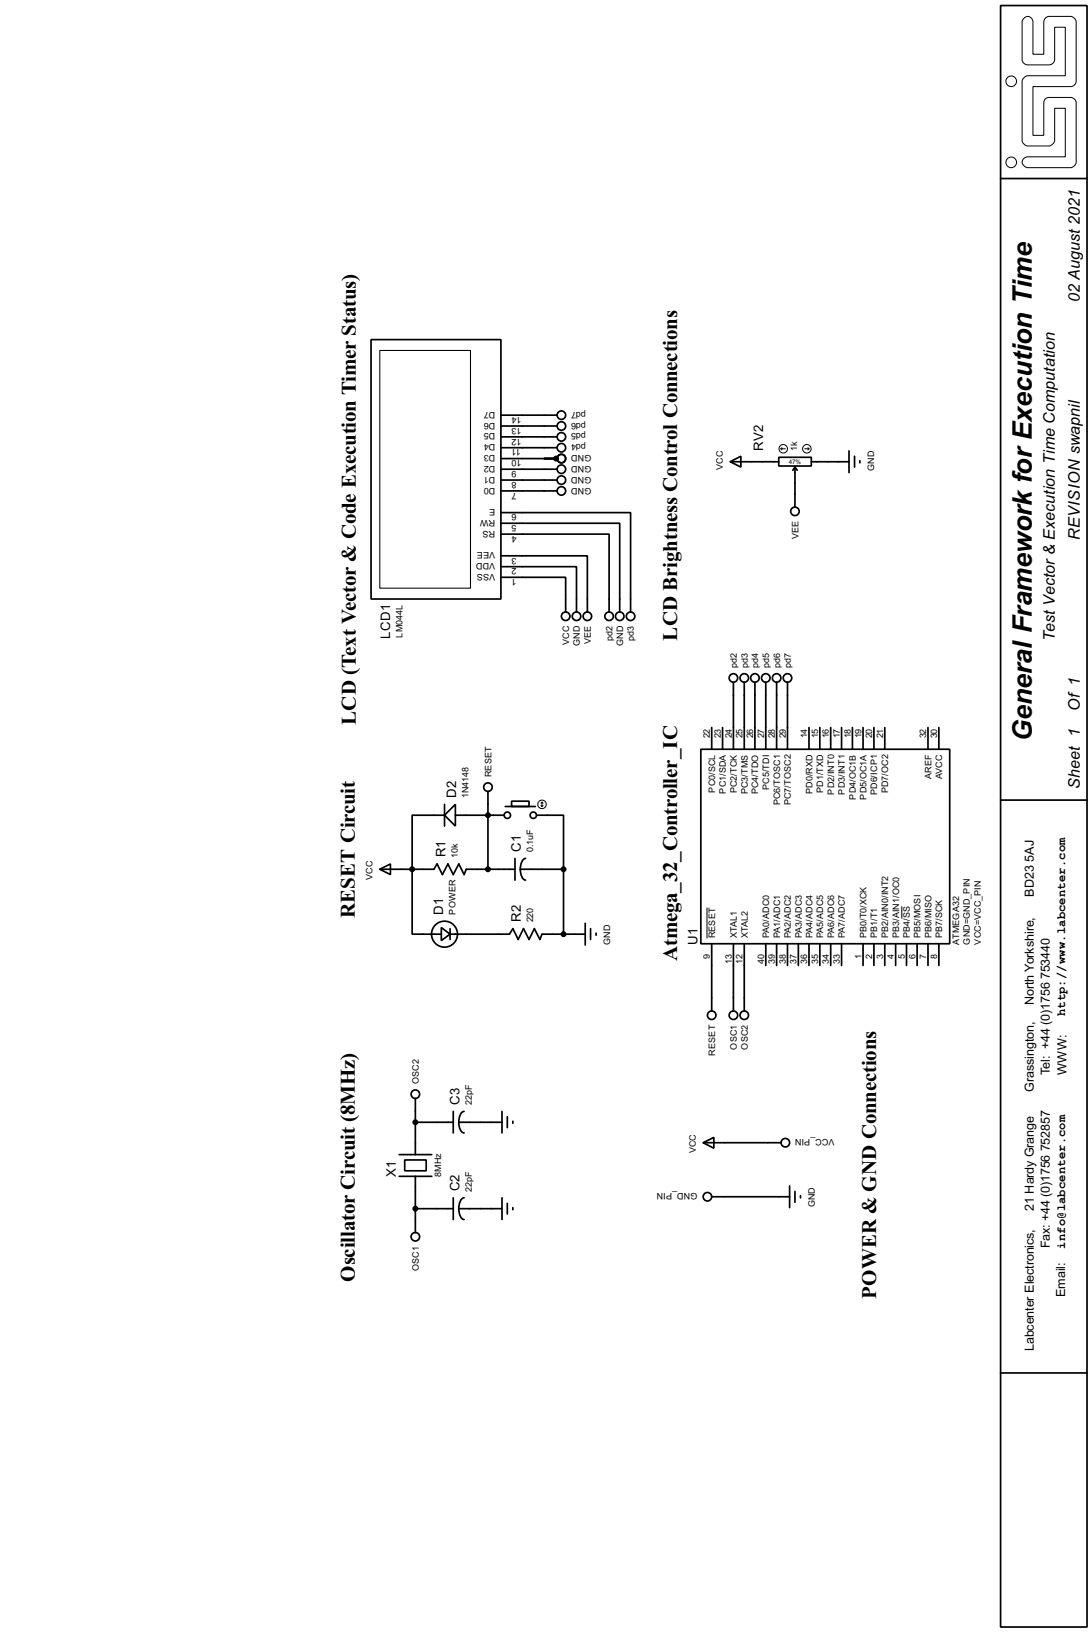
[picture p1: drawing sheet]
<svg xmlns="http://www.w3.org/2000/svg" width="256mm" height="383mm" viewBox="0 0 256 383" stroke-linecap="round" stroke-linejoin="round" font-family="sans-serif">
<g fill="none" stroke="#000" stroke-width=".4">
<path d="M235 1.3h20.3v381h-20.3zM235 42h20.3M87.2 79.8h30.5v61h-30.5zM117.7 97.6h13.2M117.7 115.4h13.2M117.7 112.8h13.2M117.7 110.3h13.2M117.7 105.2h13.2M117.7 102.7h13.2M117.7 100.1h13.2M117.7 107.8h13.2M171.5 108.5l2.5-1.3v2.6z"/>
<path d="M171.5 108.5h11.4M182.9 107.5h7.7v2h-7.7zM186.7 109.8v9.4M186.7 109.8l-.5 .7M186.7 109.8l.6 .7M190.6 108.5h8.8M199.4 106v5.1M200.7 107.2v2.6M202 108.3v.5M117.7 135.7h15.2v8.1M117.7 133.2h17.7v10.6M117.7 130.6h20.3v13.2"/>
<path d="M117.7 125.5h25.4v18.3M117.7 123h27.9v20.8M117.7 120.5h30.4v23.3M164.6 176.1h58.5v45.7h-58.5zM167.2 171v5.1M169.7 171v5.1M172.3 160.3v15.8M174.8 160.3v15.8M177.3 160.3v15.8M179.9 160.3v15.8M182.4 160.3v15.8M185 160.3v15.8"/>
<path d="M190 171v5.1M192.6 171v5.1M195.1 171v5.1M197.7 171v5.1M200.2 171v5.1M202.7 171v5.1M205.3 171v5.1M207.8 171v5.1M218 171v5.1M220.5 171v5.1M104.4 191.6l2.6-2.6v5.1zM104.4 191.6h-7.6v27.9h6.9"/>
<path d="M104.4 189v5.1M107 191.6h11.4M114.6 186v18.3M118.7 189.5h7.1M120.2 188.3h4.1v1.2h-4.1zM126 191.6h6.4v12.7M235 188h20.3M89.2 204.3l2.5-1.3v2.5zM89.2 204.3h12.7l.8-1.3 1.2 2.5 1.3-2.5 1.3 2.5 1.3-2.5 1.2 2.5 .5-1.2h11.5M103.7 218l2 1.5-2 1.5zM105.7 219.5h14l.8-1.3 1.2 2.6 1.3-2.6 1.3 2.6 1.2-2.6 1.3 2.6 .5-1.3h10.2M105.7 218.2v2.6"/>
<path d="M121 201.7v5.1M122.2 204.3v.6a2.08 2.08 0 0 0 1.3 1.9M122.2 204.3h10.2M123.5 201.7a2.35 2.35 0 0 0-1.3 2.6M132.4 204.3v15.2M137.5 217v5.1M138.7 218.2v2.6M140 219.3v.5M167.2 221.8v15.7M172.3 221.8v15.7M174.8 221.8v15.7M179.9 221.8v5.1"/>
<path d="M182.4 221.8v5.1M185 221.8v5.1M187.5 221.8v5.1M190 221.8v5.1M192.6 221.8v5.1M195.1 221.8v5.1M197.7 221.8v5.1M202.7 221.8v5.1M205.3 221.8v5.1M207.8 221.8v5.1M210.4 221.8v5.1M212.9 221.8v5.1"/>
<path d="M215.4 221.8v5.1M218 221.8v5.1M220.5 221.8v5.1M97.6 258.1v13.2M93.8 276.4h7.6M93.8 271.3h7.6M95.1 272.6h5v2.5h-5zM97.6 263.7h8.9M97.6 276.4v13.2M106.5 261.2v5M107.8 263.7v.6a2.01 2.01 0 0 0 1.2 1.9M107.8 263.7h10.1"/>
<path d="M109 261.2a2.31 2.31 0 0 0-1.2 2.5M117.9 261.2v5M119.2 262.4v2.6M120.5 263.5v.5M165.2 268.5l2.5-1.2v2.5zM165.2 268.5h18.2M185.5 278.7v5.1M186.7 280v2.5M97.6 284h8.9M106.5 281.5v5.1M107.8 284v.6a2.08 2.08 0 0 0 1.2 2M107.8 284h10.1"/>
<path d="M109 281.5a2.35 2.35 0 0 0-1.2 2.5M117.9 281.5v5.1M119.2 282.8v2.5M120.5 283.8v.5M167.2 281.2h18.3M188 281v.5M235 322.6h20.3"/>
<circle cx="131.8" cy="97.6" r="1"/>
<circle cx="131.8" cy="110.3" r="1"/>
<circle cx="131.8" cy="105.2" r="1"/>
<circle cx="131.8" cy="112.8" r="1"/>
<circle cx="131.8" cy="100.1" r="1"/>
<circle cx="131.8" cy="107.8" r="1"/>
<circle cx="131.8" cy="102.7" r="1"/>
<circle cx="131.8" cy="115.4" r="1"/>
<circle cx="186.7" cy="120.2" r="1"/>
<circle cx="132.8" cy="144.8" r="1"/>
<circle cx="135.4" cy="144.8" r="1"/>
<circle cx="137.9" cy="144.8" r="1"/>
<circle cx="143" cy="144.8" r="1"/>
<circle cx="145.5" cy="144.8" r="1"/>
<circle cx="148.1" cy="144.8" r="1"/>
<circle cx="172.2" cy="159.3" r="1"/>
<circle cx="174.8" cy="159.3" r="1"/>
<circle cx="177.3" cy="159.3" r="1"/>
<circle cx="179.8" cy="159.3" r="1"/>
<circle cx="182.4" cy="159.3" r="1"/>
<circle cx="184.9" cy="159.3" r="1"/>
<circle cx="114.6" cy="185" r="1"/>
<circle cx="119.1" cy="191.6" r=".75"/>
<circle cx="125.2" cy="191.6" r=".75"/>
<circle cx="104.4" cy="219.5" r="3.1"/>
<circle cx="167.1" cy="238.6" r="1"/>
<circle cx="172.2" cy="238.6" r="1"/>
<circle cx="174.8" cy="238.6" r="1"/>
<circle cx="97.5" cy="257.1" r="1"/>
<circle cx="184.4" cy="268.5" r="1"/>
<circle cx="97.5" cy="290.6" r="1"/>
<circle cx="166.1" cy="281.2" r="1"/>
</g>
<g fill="none" stroke="#000" stroke-width=".23">
<path d="M240.3 4.4a1.22 1.22 0 0 1 1.4-.5 1.22 1.22 0 0 1 .9 1.2v7.7h2.6v-7.7a1.35 1.35 0 0 1 1.2-1.2h5.1a1.59 1.59 0 0 1 1.3 1.2v14a1.33 1.33 0 0 1-1.3 1.3h-8.9v11.4h2.6v-7.6a1.18 1.18 0 0 1 1.2-1.3h5.1a1.35 1.35 0 0 1 1.3 1.3v14a1.59 1.59 0 0 1-1.3 1.2h-10.1a1.28 1.28 0 0 1-1.4-1.3 1.28 1.28 0 0 1 1.4-1.2h8.8v-11.4h-2.5v7.6a1.64 1.64 0 0 1-1.3 1.2h-5a1.59 1.59 0 0 1-1.3-1.2v-14a1.58 1.58 0 0 1 1.3-1.3h8.8v-11.4h-2.5v7.6a1.36 1.36 0 0 1-1.3 1.3h-5a1.36 1.36 0 0 1-1.3-1.3v-8.9zM183.4 105.5h1.1M183.4 105.5l.3 .2M183.7 105.2l-.3 .3M189 105.5h1M189.8 105.2l.2 .3M190 105.5l-.2 .2M127.1 189.3l.2 .2M127.3 188.5v1M127.3 188.5l-.2 .3M127.3 188.5l.3 .3M127.6 189.3l-.3 .2"/>
<path d="M166.1 213.3v7.2M211.8 213v2.9"/>
<circle cx="237.5" cy="19.1" r="1.25"/>
<circle cx="237.5" cy="38.2" r="1.25"/>
<circle cx="183.9" cy="105.5" r="1"/>
<circle cx="189.5" cy="105.5" r="1"/>
<circle cx="127.3" cy="189" r="1"/>
</g>
<g fill="#000" stroke="#000" stroke-width=".4">
<circle cx="130.6" cy="107.8" r=".5"/>
<circle cx="114.6" cy="191.6" r=".5"/>
<circle cx="96.8" cy="204.3" r=".5"/>
<circle cx="114.6" cy="204.3" r=".5"/>
<circle cx="132.3" cy="204.3" r=".5"/>
<circle cx="132.3" cy="219.5" r=".5"/>
<circle cx="97.5" cy="263.7" r=".5"/>
<circle cx="97.5" cy="284" r=".5"/>
</g>
<path d="M89.2 82.4h21.3v55.8h-21.3z" fill="none" stroke="#000" stroke-width=".25"/>
<text font-size="7.1" x="242.3" y="174.1" transform="rotate(-90 242.3 174.1)">General Framework for Execution Time</text>
<g font-size="5.5">
<text x="159.1" y="150.5" transform="rotate(-90 159.1 150.5)">LCD Brightness Control Connections</text>
<text x="83.6" y="170.3" transform="rotate(-90 83.6 170.3)">LCD (Text Vector &amp; Code Execution Timer Status)</text>
<text x="83.3" y="215.8" transform="rotate(-90 83.3 215.8)">RESET Circuit</text>
<text x="159.1" y="225.8" transform="rotate(-90 159.1 225.8)">Atmega_32_Controller_IC</text>
<text x="83.4" y="301.2" transform="rotate(-90 83.4 301.2)">Oscillator Circuit (8MHz)</text>
<text x="205.8" y="305.3" transform="rotate(-90 205.8 305.3)">POWER &amp; GND Connections</text>
</g>
<g font-size="4.2">
<text x="253.6" y="70.9" transform="rotate(-90 253.6 70.9)">02 August 2021</text>
<text x="253.7" y="127" transform="rotate(-90 253.7 127)">REVISION swapnil</text>
<text x="247.7" y="150.5" transform="rotate(-90 247.7 150.5)">Test Vector &amp; Execution Time Computation</text>
<text x="253.7" y="167.1" transform="rotate(-90 253.7 167.1)">Of 1</text>
<text x="253.7" y="185.4" transform="rotate(-90 253.7 185.4)">Sheet 1</text>
</g>
<g font-size="3.5">
<text x="179.2" y="105.9" transform="rotate(-90 179.2 105.9)">RV2</text>
<text x="91.7" y="150" transform="rotate(-90 91.7 150)">LCD1</text>
<text x="107.1" y="187.5" transform="rotate(-90 107.1 187.5)">D2</text>
<text x="104.6" y="201.4" transform="rotate(-90 104.6 201.4)">R1</text>
<text x="122.4" y="200.2" transform="rotate(-90 122.4 200.2)">C1</text>
<text x="104.1" y="214.9" transform="rotate(-90 104.1 214.9)">D1</text>
<text x="122.4" y="216.7" transform="rotate(-90 122.4 216.7)">R2</text>
<text x="163.8" y="221.9" transform="rotate(-90 163.8 221.9)">U1</text>
<text x="107.9" y="259.6" transform="rotate(-90 107.9 259.6)">C3</text>
<text x="93" y="276.5" transform="rotate(-90 93 276.5)">X1</text>
<text x="107.9" y="279.9" transform="rotate(-90 107.9 279.9)">C2</text>
</g>
<g font-size="3.3">
<text x="242.8" y="202.6" transform="rotate(-90 242.8 202.6)">5AJ</text>
<text x="242.8" y="210.8" transform="rotate(-90 242.8 210.8)">BD23</text>
<text x="246.6" y="230.1" transform="rotate(-90 246.6 230.1)">753440</text>
<text x="242.8" y="236.2" transform="rotate(-90 242.8 236.2)">North Yorkshire,</text>
<text x="242.8" y="256.5" transform="rotate(-90 242.8 256.5)">Grassington,</text>
<text x="246.6" y="252.7" transform="rotate(-90 246.6 252.7)">Tel: +44 (0)1756</text>
<text x="250.5" y="252.7" transform="rotate(-90 250.5 252.7)">WWW:</text>
<text x="246.6" y="270.6" transform="rotate(-90 246.6 270.6)">752857</text>
<text x="242.8" y="284.5" transform="rotate(-90 242.8 284.5)">21 Hardy Grange</text>
<text x="246.6" y="293.3" transform="rotate(-90 246.6 293.3)">Fax: +44 (0)1756</text>
<text x="250.2" y="304.8" transform="rotate(-90 250.2 304.8)">Email:</text>
<text x="242.8" y="317.5" transform="rotate(-90 242.8 317.5)">Labcenter Electronics,</text>
</g>
<g font-size="3.2">
<text x="250.1" y="238.8" transform="rotate(-90 250.1 238.8)">http://www.labcenter.com</text>
<text x="250.1" y="293.4" transform="rotate(-90 250.1 293.4)">info@labcenter.com</text>
</g>
<g font-size="2.4">
<text x="116.3" y="96.7" transform="rotate(-180 116.3 96.7)">D7</text>
<text x="116.3" y="99.3" transform="rotate(-180 116.3 99.3)">D6</text>
<text x="116.3" y="101.9" transform="rotate(-180 116.3 101.9)">D5</text>
<text x="122.5" y="98" transform="rotate(-180 122.5 98)">14</text>
<text x="122.5" y="100.5" transform="rotate(-180 122.5 100.5)">13</text>
<text x="137.6" y="101.9" transform="rotate(-180 137.6 101.9)">pd5</text>
<text x="137.6" y="99.3" transform="rotate(-180 137.6 99.3)">pd6</text>
<text x="137.6" y="96.7" transform="rotate(-180 137.6 96.7)">pd7</text>
<text x="116.3" y="104.4" transform="rotate(-180 116.3 104.4)">D4</text>
<text x="116.3" y="107" transform="rotate(-180 116.3 107)">D3</text>
<text x="122.3" y="105.6" transform="rotate(-180 122.3 105.6)">11</text>
<text x="122.5" y="103" transform="rotate(-180 122.5 103)">12</text>
<text x="137.6" y="104.4" transform="rotate(-180 137.6 104.4)">pd4</text>
<text x="138.9" y="107" transform="rotate(-180 138.9 107)">GND</text>
<text x="187.3" y="106" transform="rotate(-90 187.3 106)">1k</text>
<text x="116.3" y="109.4" transform="rotate(-180 116.3 109.4)">D2</text>
<text x="116.3" y="112" transform="rotate(-180 116.3 112)">D1</text>
<text x="121.3" y="110.7" transform="rotate(-180 121.3 110.7)">9</text>
<text x="121.3" y="113.2" transform="rotate(-180 121.3 113.2)">8</text>
<text x="122.5" y="108.2" transform="rotate(-180 122.5 108.2)">10</text>
<text x="138.9" y="112" transform="rotate(-180 138.9 112)">GND</text>
<text x="138.9" y="109.4" transform="rotate(-180 138.9 109.4)">GND</text>
<text x="169.8" y="110.5" transform="rotate(-90 169.8 110.5)">VCC</text>
<text x="205.3" y="110.7" transform="rotate(-90 205.3 110.7)">GND</text>
<text x="116.3" y="114.6" transform="rotate(-180 116.3 114.6)">D0</text>
<text x="116.3" y="119.7" transform="rotate(-180 116.3 119.7)">E</text>
<text x="121.3" y="115.7" transform="rotate(-180 121.3 115.7)">7</text>
<text x="138.9" y="114.6" transform="rotate(-180 138.9 114.6)">GND</text>
<text x="116.3" y="122.1" transform="rotate(-180 116.3 122.1)">RW</text>
<text x="116.3" y="124.7" transform="rotate(-180 116.3 124.7)">RS</text>
<text x="121.3" y="120.9" transform="rotate(-180 121.3 120.9)">6</text>
<text x="121.3" y="123.4" transform="rotate(-180 121.3 123.4)">5</text>
<text x="121.3" y="125.9" transform="rotate(-180 121.3 125.9)">4</text>
<text x="116.3" y="129.8" transform="rotate(-180 116.3 129.8)">VEE</text>
<text x="121.3" y="131" transform="rotate(-180 121.3 131)">3</text>
<text x="187.5" y="126.8" transform="rotate(-90 187.5 126.8)">VEE</text>
<text x="116.3" y="134.8" transform="rotate(-180 116.3 134.8)">VSS</text>
<text x="116.3" y="132.4" transform="rotate(-180 116.3 132.4)">VDD</text>
<text x="121.3" y="136.1" transform="rotate(-180 121.3 136.1)">1</text>
<text x="121.3" y="133.6" transform="rotate(-180 121.3 133.6)">2</text>
<text x="94.5" y="149.8" transform="rotate(-90 94.5 149.8)">LM044L</text>
<text x="133.7" y="151.6" transform="rotate(-90 133.7 151.6)">VCC</text>
<text x="136.2" y="151.9" transform="rotate(-90 136.2 151.9)">GND</text>
<text x="138.8" y="151.4" transform="rotate(-90 138.8 151.4)">VEE</text>
<text x="143.9" y="150.6" transform="rotate(-90 143.9 150.6)">pd2</text>
<text x="146.4" y="151.9" transform="rotate(-90 146.4 151.9)">GND</text>
<text x="148.9" y="150.6" transform="rotate(-90 148.9 150.6)">pd3</text>
<text x="173.1" y="157" transform="rotate(-90 173.1 157)">pd2</text>
<text x="175.6" y="157" transform="rotate(-90 175.6 157)">pd3</text>
<text x="178.1" y="157" transform="rotate(-90 178.1 157)">pd4</text>
<text x="180.7" y="157" transform="rotate(-90 180.7 157)">pd5</text>
<text x="183.2" y="157" transform="rotate(-90 183.2 157)">pd6</text>
<text x="185.8" y="157" transform="rotate(-90 185.8 157)">pd7</text>
<text x="166.8" y="173.5" transform="rotate(-90 166.8 173.5)">22</text>
<text x="169.3" y="173.5" transform="rotate(-90 169.3 173.5)">23</text>
<text x="171.9" y="173.5" transform="rotate(-90 171.9 173.5)">24</text>
<text x="174.4" y="173.5" transform="rotate(-90 174.4 173.5)">25</text>
<text x="176.9" y="173.5" transform="rotate(-90 176.9 173.5)">26</text>
<text x="179.5" y="173.5" transform="rotate(-90 179.5 173.5)">27</text>
<text x="182" y="173.5" transform="rotate(-90 182 173.5)">28</text>
<text x="184.5" y="173.5" transform="rotate(-90 184.5 173.5)">29</text>
<text x="189.6" y="173.5" transform="rotate(-90 189.6 173.5)">14</text>
<text x="192.2" y="173.5" transform="rotate(-90 192.2 173.5)">15</text>
<text x="194.7" y="173.5" transform="rotate(-90 194.7 173.5)">16</text>
<text x="197.2" y="173.5" transform="rotate(-90 197.2 173.5)">17</text>
<text x="199.8" y="173.5" transform="rotate(-90 199.8 173.5)">18</text>
<text x="202.3" y="173.5" transform="rotate(-90 202.3 173.5)">19</text>
<text x="204.9" y="173.5" transform="rotate(-90 204.9 173.5)">20</text>
<text x="207.4" y="173.5" transform="rotate(-90 207.4 173.5)">21</text>
<text x="217.6" y="173.5" transform="rotate(-90 217.6 173.5)">32</text>
<text x="220.1" y="173.5" transform="rotate(-90 220.1 173.5)">30</text>
<text x="115.4" y="182.6" transform="rotate(-90 115.4 182.6)">RESET</text>
<text x="180.7" y="185.6" transform="rotate(-90 180.7 185.6)">PC5/TDI</text>
<text x="218.7" y="183.1" transform="rotate(-90 218.7 183.1)">AREF</text>
<text x="221.3" y="183.1" transform="rotate(-90 221.3 183.1)">AVCC</text>
<text x="110.1" y="187.6" transform="rotate(-90 110.1 187.6)">1N4148</text>
<text x="167.9" y="186.2" transform="rotate(-90 167.9 186.2)">PC0/SCL</text>
<text x="170.5" y="186.5" transform="rotate(-90 170.5 186.5)">PC1/SDA</text>
<text x="173.1" y="186.4" transform="rotate(-90 173.1 186.4)">PC2/TCK</text>
<text x="175.6" y="186.6" transform="rotate(-90 175.6 186.6)">PC3/TMS</text>
<text x="178.1" y="186.6" transform="rotate(-90 178.1 186.6)">PC4/TDO</text>
<text x="183.2" y="189.2" transform="rotate(-90 183.2 189.2)">PC6/TOSC1</text>
<text x="185.8" y="189.2" transform="rotate(-90 185.8 189.2)">PC7/TOSC2</text>
<text x="190.8" y="186.5" transform="rotate(-90 190.8 186.5)">PD0/RXD</text>
<text x="193.4" y="186.3" transform="rotate(-90 193.4 186.3)">PD1/TXD</text>
<text x="195.9" y="186.7" transform="rotate(-90 195.9 186.7)">PD2/INT0</text>
<text x="198.5" y="186.7" transform="rotate(-90 198.5 186.7)">PD3/INT1</text>
<text x="201" y="187.9" transform="rotate(-90 201 187.9)">PD4/OC1B</text>
<text x="203.5" y="187.9" transform="rotate(-90 203.5 187.9)">PD5/OC1A</text>
<text x="206" y="186.8" transform="rotate(-90 206 186.8)">PD6/ICP1</text>
<text x="208.6" y="186.4" transform="rotate(-90 208.6 186.4)">PD7/OC2</text>
<text x="107.5" y="201.5" transform="rotate(-90 107.5 201.5)">10k</text>
<text x="125.2" y="200.3" transform="rotate(-90 125.2 200.3)">0.1uF</text>
<text x="87.5" y="206.8" transform="rotate(-90 87.5 206.8)">VCC</text>
<text x="107" y="214.9" transform="rotate(-90 107 214.9)">POWER</text>
<text x="125.3" y="216.8" transform="rotate(-90 125.3 216.8)">220</text>
<text x="168" y="220.5" transform="rotate(-90 168 220.5)">RESET</text>
<text x="173.1" y="220.5" transform="rotate(-90 173.1 220.5)">XTAL1</text>
<text x="175.6" y="220.5" transform="rotate(-90 175.6 220.5)">XTAL2</text>
<text x="180.7" y="220.5" transform="rotate(-90 180.7 220.5)">PA0/ADC0</text>
<text x="183.2" y="220.5" transform="rotate(-90 183.2 220.5)">PA1/ADC1</text>
<text x="185.8" y="220.5" transform="rotate(-90 185.8 220.5)">PA2/ADC2</text>
<text x="188.3" y="220.5" transform="rotate(-90 188.3 220.5)">PA3/ADC3</text>
<text x="190.8" y="220.5" transform="rotate(-90 190.8 220.5)">PA4/ADC4</text>
<text x="193.4" y="220.5" transform="rotate(-90 193.4 220.5)">PA5/ADC5</text>
<text x="195.9" y="220.5" transform="rotate(-90 195.9 220.5)">PA6/ADC6</text>
<text x="198.5" y="220.5" transform="rotate(-90 198.5 220.5)">PA7/ADC7</text>
<text x="203.5" y="220.5" transform="rotate(-90 203.5 220.5)">PB0/T0/XCK</text>
<text x="206.1" y="220.5" transform="rotate(-90 206.1 220.5)">PB1/T1</text>
<text x="208.6" y="220.5" transform="rotate(-90 208.6 220.5)">PB2/AIN0/INT2</text>
<text x="211.2" y="220.5" transform="rotate(-90 211.2 220.5)">PB3/AIN1/OC0</text>
<text x="213.7" y="220.5" transform="rotate(-90 213.7 220.5)">PB4/SS</text>
<text x="216.2" y="220.5" transform="rotate(-90 216.2 220.5)">PB5/MOSI</text>
<text x="218.8" y="220.5" transform="rotate(-90 218.8 220.5)">PB6/MISO</text>
<text x="221.3" y="220.5" transform="rotate(-90 221.3 220.5)">PB7/SCK</text>
<text x="225.3" y="222" transform="rotate(-90 225.3 222)">ATMEGA32</text>
<text x="227.8" y="222" transform="rotate(-90 227.8 222)">GND=GND_PIN</text>
<text x="230.4" y="222" transform="rotate(-90 230.4 222)">VCC=VCC_PIN</text>
<text x="143.3" y="222" transform="rotate(-90 143.3 222)">GND</text>
<text x="166.8" y="225.4" transform="rotate(-90 166.8 225.4)">9</text>
<text x="171.9" y="226.6" transform="rotate(-90 171.9 226.6)">13</text>
<text x="174.4" y="226.6" transform="rotate(-90 174.4 226.6)">12</text>
<text x="179.5" y="226.6" transform="rotate(-90 179.5 226.6)">40</text>
<text x="182" y="226.6" transform="rotate(-90 182 226.6)">39</text>
<text x="184.6" y="226.6" transform="rotate(-90 184.6 226.6)">38</text>
<text x="187.1" y="226.6" transform="rotate(-90 187.1 226.6)">37</text>
<text x="189.6" y="226.6" transform="rotate(-90 189.6 226.6)">36</text>
<text x="192.2" y="226.6" transform="rotate(-90 192.2 226.6)">35</text>
<text x="194.7" y="226.6" transform="rotate(-90 194.7 226.6)">34</text>
<text x="197.3" y="226.6" transform="rotate(-90 197.3 226.6)">33</text>
<text x="202.3" y="225.5" transform="rotate(-90 202.3 225.5)">1</text>
<text x="204.9" y="225.4" transform="rotate(-90 204.9 225.4)">2</text>
<text x="207.4" y="225.5" transform="rotate(-90 207.4 225.5)">3</text>
<text x="210" y="225.5" transform="rotate(-90 210 225.5)">4</text>
<text x="212.5" y="225.4" transform="rotate(-90 212.5 225.4)">5</text>
<text x="215" y="225.5" transform="rotate(-90 215 225.5)">6</text>
<text x="217.6" y="225.4" transform="rotate(-90 217.6 225.4)">7</text>
<text x="220.1" y="225.5" transform="rotate(-90 220.1 225.5)">8</text>
<text x="168" y="248" transform="rotate(-90 168 248)">RESET</text>
<text x="173.1" y="246.6" transform="rotate(-90 173.1 246.6)">OSC1</text>
<text x="175.6" y="246.6" transform="rotate(-90 175.6 246.6)">OSC2</text>
<text x="98.4" y="254.8" transform="rotate(-90 98.4 254.8)">OSC2</text>
<text x="110.8" y="259.6" transform="rotate(-90 110.8 259.6)">22pF</text>
<text x="196" y="267.7" transform="rotate(-180 196 267.7)">VCC_PIN</text>
<text x="163.4" y="271" transform="rotate(-90 163.4 271)">VCC</text>
<text x="103.6" y="276.6" transform="rotate(-90 103.6 276.6)">8MHz</text>
<text x="110.8" y="280" transform="rotate(-90 110.8 280)">22pF</text>
<text x="163.8" y="280.4" transform="rotate(-180 163.8 280.4)">GND_PIN</text>
<text x="191.4" y="283.7" transform="rotate(-90 191.4 283.7)">GND</text>
<text x="98.4" y="298.7" transform="rotate(-90 98.4 298.7)">OSC1</text>
</g>
<text font-size="1.7" x="185.3" y="109.1">47%</text>
</svg>
